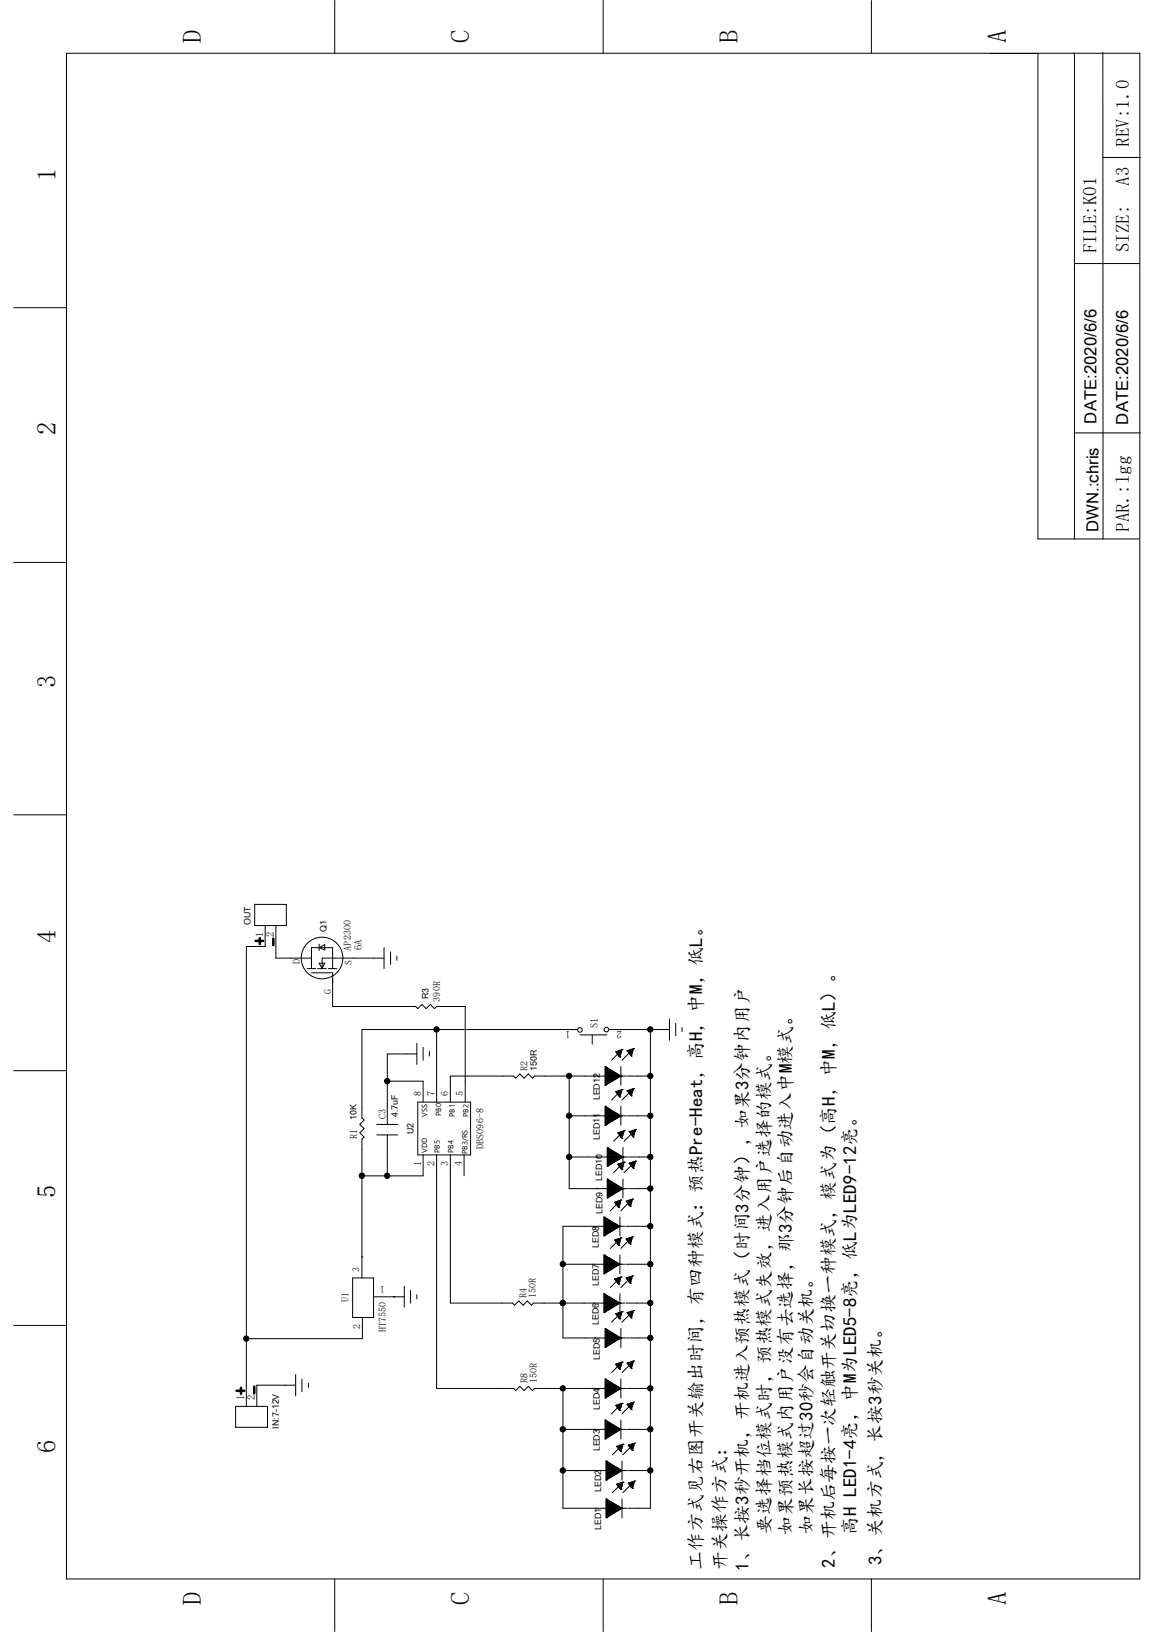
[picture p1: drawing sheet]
<svg xmlns="http://www.w3.org/2000/svg" width="210mm" height="297mm" viewBox="0 0 210 297" stroke-linecap="round" stroke-linejoin="round" font-family="sans-serif">
<g fill="none" stroke="#000" stroke-width=".18">
<path d="M12.1 9.7h195.3v277.7h-195.3zM60.9 .1v9.6M109.8 .1v9.6M158.6 .1v9.6M180.2 9.7h8.7v88.4h18.4M195.5 9.7v88.4M200.7 9.5v88.6M200.7 28.7h6.8M2.5 56h9.6M195.5 48h11.9M195.7 78.8h11.8M2.5 102.4h9.6"/>
<path d="M2.5 148.3h9.6M46.4 164.6h5.7v3.8h-5.7zM48.3 168.4v3.9h-3.5v83.6M50.2 168.4v6h6.5M55.9 176.3h1.5M56.7 177h3.8v6.2h15.1l.4 .4 .8-.8 .8 .8 .7-.8 .8 .8 .4-.4h5.2v17.4M56.7 176.3v-3.8h3.8v3.8M57.8 176.3h1.6M58.1 172.5l1-.6v1l-1-.4M58.1 171.8v1.2M59.8 176.3h1.5M60.5 176.3h.1"/>
<path d="M69.9 174.4h-11.3v1.9l-.5-1h1l-.5 .9M69.9 172.5v3.8M71.1 173.2v2.3M72.2 174v.8M2.5 194.9h9.6M70.5 196.8h6.5v3.8M75.9 191.8h-5.4v12.8M75.9 189.9v3.8M77 190.6v2.4M78.1 191.4v.8M79.5 187.4v13.2M103.6 195.8v20.5h10.7"/>
<path d="M105.2 187.4h-39.3v16.1l.4 .3-.8 .8 .8 .8-.8 .8 .8 .7-.4 .4v25.3M105.5 188.3h4.9M107.8 188.3v1.7M110.2 197.5h.1M110.2 194.1h.1M110.2 194.9h1.2M110.2 194.1v3.4M110.2 195.2h1.9v1.2h-1.9M110.2 194.7h.9v2.3h-.9M110.2 197.4h.2M110.2 197.1h.6M110.2 196.8h1.2"/>
<path d="M110.2 196.6h1.5M110.2 196.2h2.2M110.2 196h2.5M110.2 194.1l2.8 1.7M110.2 195.6h2.4M110.2 195.5h2.2M110.2 195.1h1.5M110.2 194.5h.5M110.2 194.3h.2M110.3 194.2v3.2M110.5 194.3v3M110.7 194.4v2.8"/>
<path d="M110.9 187.4h10.9M110.9 194.6v2.5M111.3 194.8v2M111.5 194.9v1.8M111.7 195v1.6M111.8 195.1v1.4M112.1 191.4h.1M112.1 198.7h.1M112.1 191.4l.5 .8M112.1 191.4h1M112.1 198.7l.5 .7M112.1 198.7h1"/>
<path d="M112.2 191.6h.8M112.2 198.9h.8M112.2 191.4v.2M112.2 195.4v.9M112.2 198.6v.3M112.4 191.3v.6M112.4 195.5v.6M112.4 198.5v.7M112.5 192h.4M112.5 199.3h.4M112.6 195.6v.4M112.6 192.2l.2 .2"/>
<path d="M112.6 192.2h.3M112.6 199.4l.2 .2M112.6 199.4h.3M112.8 192.4h.1M112.8 199.6h.1M112.8 191.2v1.2M112.8 195.7v.2M112.8 198.5v1.1M113 195.8h.1M113 191.1v.7h-.7M113 194.1v3.4M113 198.4v.7h-.7"/>
<path d="M113 195.8l-2.8 1.7M113.2 191.2h-.6v1M113.2 198.5h-.6v.9M113.2 191h.1M113.2 198.3h.1M113.2 191l-1.9 2M113.2 191l-1.1 .4M113.2 191l-.4 1.4M113.2 198.3l-1.9 1.9M113.2 198.3l-1.1 .4M113.2 198.3l-.4 1.3M114 195.8h-16.7l-.4 .4-.8-.7-.7 .7-.8-.7-.7 .7-.4-.4h-11.5v4.8"/>
<path d="M114.1 191.2h.1M114.1 198.5h.1M114.1 195.8h4.3M114.1 191.2h1.1M114.1 191.2l.6 .8M114.1 198.5h1.1M114.1 198.5l.6 .8M114.3 191.4h.8M114.3 198.7h.8M114.3 191.2v.2M114.3 198.5v.2M114.5 191.1v.6"/>
<path d="M114.5 198.4v.6M114.6 191.8h.4M114.6 199.1h.4M114.7 192h.3M114.7 192l.2 .2M114.7 199.3h.3M114.7 199.3l.2 .1M114.9 192.2h.1M114.9 199.4h.1M114.9 191v1.2M114.9 198.2v1.2M115.1 190.9v.7h-.7"/>
<path d="M115.1 191l-1.9 2M115.1 198.2v.7h-.7M115.1 198.3l-1.9 1.9M115.3 190.8h.1M115.3 198.1h.1M115.3 190.8l-1.2 .4M115.3 190.8l-.4 1.4M115.3 191h-.6v1M115.3 198.3h-.6v1M115.3 198.1l-1.2 .4M115.3 198.1l-.4 1.3M118.4 187.4v87.1h-4.1"/>
<path d="M121.8 185.5v3.8M123 186.2v2.3M124.1 187v.7M68.6 206.5h3.8M68.6 204.6h3.8M70.5 206.5v7.5M76 200.6h9.6v9.6h-9.6zM77 210.2v3.8h-11.1M79.5 210.2v42.5h14l.4 .4 .7-.8 .8 .8 .7-.8 .8 .8 .4-.4h16.7M82 210.2v27h11.3l.3 .3 .8-.7 .8 .7 .8-.7 .7 .7 .4-.3h16.6M84.5 210.2v3.8M103.6 203.1h10.4"/>
<path d="M103.6 210.6h10.7M110.2 204.8h.1M110.2 201.3h.1M110.2 204.6h.2M110.2 201.3v3.5M110.2 202.5h1.9v1.2h-1.9M110.2 202.3h1.5v1.6M110.2 201.9h.9v2.4h-.9M110.2 204.4h.6M110.2 204h1.2M110.2 203.8h1.5M110.2 203.5h2.2"/>
<path d="M110.2 203.3h2.5M110.2 201.3l2.8 1.8M110.2 202.9h2.4M110.2 202.7h2.2M110.2 202.1h1.2M110.2 201.8h.5M110.2 201.5h.2M110.3 201.5v3.2M110.5 212.3h.1M110.5 208.8h.1M110.5 218h.1M110.5 214.6h.1"/>
<path d="M110.5 210h1.9v1.1h-1.9M110.5 215.7h1.9v1.2h-1.9M110.5 209.4h1v2.3h-1M110.5 215.1h1v2.4h-1M110.5 201.6v3M110.5 208.8v3.5M110.5 214.6v3.4M110.5 210.2h2.2M110.5 212.1h.3M110.5 211.9h.7M110.5 211.5h1.3M110.5 211.3h1.6"/>
<path d="M110.5 210.9h2.3M110.5 210.7h2.6M110.5 208.8l2.9 1.8M110.5 210.4h2.5M110.5 209.8h1.6M110.5 209.6h1.3M110.5 209.2h.6M110.5 209h.3M110.5 217.8h.3M110.5 217.6h.7M110.5 217.3h1.3M110.5 217.1h1.6"/>
<path d="M110.5 216.7h2.3M110.5 216.5h2.6M110.5 214.6l2.9 1.7M110.5 216.1h2.5M110.5 215.9h2.2M110.5 215.5h1.6M110.5 215.3h1.3M110.5 215h.6M110.5 214.8h.3M110.7 201.7v2.8M110.7 209v3.2M110.7 214.7v3.2"/>
<path d="M110.9 201.8v2.5M110.9 209.1v2.9M110.9 214.8v3M111.1 209.2v2.8M111.1 214.9v2.8M111.3 202.1v2M111.3 209.3v2.5M111.3 215.1v2.5M111.5 202.2v1.8M111.7 209.5v2.1M111.7 215.3v2M111.8 218.8h.1"/>
<path d="M111.8 202.4v1.4M111.8 209.6v1.9M111.8 215.4v1.8M111.8 218.8l.6 .8M111.8 218.8h1.1M112 219h.9M112.1 209.8v1.6M112.1 215.5v1.6M112.1 218.7v.3M112.2 202.6v.9M112.2 209.8v1.4M112.2 215.6v1.4"/>
<path d="M112.2 218.7v.6M112.3 219.4h.4M112.4 206.2h.1M112.4 211.9h.1M112.4 202.7v.8M112.4 211.9h1.1M112.4 206.2l.6 .7M112.4 206.2h1.1M112.4 219.6l.2 .2M112.4 219.6h.3M112.4 211.9l.6 .7M112.6 212.1h.8"/>
<path d="M112.6 206.3h.8M112.6 219.8h.1M112.6 202.9v.4M112.6 206.1v.3M112.6 210.1v.9M112.6 211.9v.2M112.6 215.8v1M112.6 218.6v1.2M112.8 203v.2M112.8 206v.7M112.8 210.2v.7M112.8 211.8v.6"/>
<path d="M112.8 215.9v.8M112.8 218.5v.7h-.7M112.9 206.8h.4M112.9 212.5h.4M112.9 218.6h-.5v1M113 203.1h.1M113 218.4h.1M113 201.3v3.5M113 210.3v.5M113 216.1v.4M113 203.1l-2.8 1.7M113 206.9l.2 .2"/>
<path d="M113 206.9h.2M113 218.4l-1.9 1.9M113 218.4l-1.2 .4M113 218.4l-.4 1.4M113 212.6l.2 .3M113 212.6h.2M113.2 207.1h.1M113.2 212.9h.1M113.2 205.9v1.2M113.2 210.4v.3M113.2 211.7v1.2M113.2 216.2v.2"/>
<path d="M113.4 210.6h.1M113.4 216.3h.1M113.4 205.9v.6h-.7M113.4 208.8v3.5h-.7M113.4 214.6v3.4M113.4 210.6l-2.9 1.7M113.4 216.3l-2.9 1.7M113.5 206h-.5v.9M113.5 211.7h-.5v.9M113.6 205.8h.1M113.6 211.5h.1M113.6 205.8l-1.9 1.9"/>
<path d="M113.6 205.8l-1.2 .4M113.6 205.8l-.4 1.3M113.6 211.5l-1.9 1.9M113.6 211.5l-1.2 .4M113.6 211.5l-.4 1.4M114 218.6h.1M114 218.6h1M114 218.6l.5 .8M114.1 218.8h.9M114.1 218.6v.2M114.1 203.1h4.3M114.3 218.5v.6"/>
<path d="M114.4 219.2h.5M114.5 206h.1M114.5 211.7h.1M114.5 210.6h3.9M114.5 211.7h1.1M114.5 206h1.1M114.5 206l.6 .8M114.5 219.4h.3M114.5 219.4l.2 .2M114.5 216.3h3.9M114.5 211.7l.6 .8M114.6 211.9h.9"/>
<path d="M114.6 206.2h.9M114.7 219.6h.1M114.7 205.9v.3M114.7 211.7v.3M114.7 218.4v1.2M114.9 205.9v.6M114.9 211.6v.6M114.9 218.3v.7h-.7M114.9 218.4l-1.9 1.9M115 206.5h.4M115 212.3h.4M115.1 218.4h-.6v1"/>
<path d="M115.1 218.2h.1M115.1 206.8h.3M115.1 206.8l.2 .1M115.1 218.2l-1.1 .4M115.1 218.2l-.4 1.4M115.1 212.5h.3M115.1 212.5l.2 .1M115.3 206.9h.1M115.3 212.6h.1M115.3 205.7v1.2M115.3 211.5v1.1M115.5 211.4v.7h-.7"/>
<path d="M115.5 205.7v.6h-.7M115.5 205.8l-1.9 1.9M115.5 211.5l-1.9 1.9M115.7 205.6h.1M115.7 211.3h.1M115.7 205.8h-.6v1M115.7 211.5h-.6v1M115.7 205.6l-1.2 .4M115.7 205.6l-.4 1.3M115.7 211.3l-1.2 .4M115.7 211.3l-.4 1.3M64.2 232.6h3.8v7.2h-3.8z"/>
<path d="M65.9 228.8h.1M66 239.8v3.8h-21.2M68 236h5.6M73.6 234.1v3.8M74.7 234.9v2.3M75.9 235.6v.8M102.4 237.2h.1M102.4 230.1h11.3M109.9 238.9h.1M109.9 235.5h.1M109.9 231.8h.1M109.9 228.4h.1"/>
<path d="M109.9 224.9h.1M109.9 221.5h.1M109.9 222.6h1.9v1.2h-1.9M109.9 229.5h1.9v1.2h-1.9M109.9 236.6h1.9v1.1h-1.9M109.9 222h1v2.3h-1M109.9 228.9h1v2.4h-1M109.9 236h1v2.3h-1M109.9 221.5v3.4M109.9 228.4v3.4M109.9 235.5v3.4M109.9 238.7h.4"/>
<path d="M109.9 238.5h.7M109.9 238.1h1.3M109.9 237.9h1.6M109.9 237.5h2.3M109.9 237.4h2.6M109.9 235.5l2.9 1.7M109.9 237h2.6M109.9 236.8h2.3M109.9 236.4h1.6M109.9 236.2h1.3M109.9 235.8h.6M109.9 235.6h.3"/>
<path d="M109.9 231.6h.4M109.9 231.4h.7M109.9 231.1h1.3M109.9 230.9h1.6M109.9 230.5h2.3M109.9 230.3h2.6M109.9 228.4l2.9 1.7M109.9 229.9h2.6M109.9 229.7h2.3M109.9 229.3h1.6M109.9 229.2h1.3M109.9 228.8h.6"/>
<path d="M109.9 228.6h.3M109.9 224.7h.4M109.9 224.5h.7M109.9 224.2h1.3M109.9 223.9h1.6M109.9 223.6h2.3M109.9 223.4h2.6M109.9 221.5l2.9 1.7M109.9 223h2.6M109.9 222.8h2.3M109.9 222.4h1.6M109.9 222.2h1.3"/>
<path d="M109.9 221.9h.6M109.9 221.7h.3M110.2 221.6v3.2M110.2 228.5v3.2M110.2 235.6v3.2M110.3 221.7v3M110.3 228.6v3M110.3 235.7v3M110.5 221.8v2.8M110.5 228.7v2.8M110.5 235.8v2.7M110.7 221.9v2.6"/>
<path d="M110.7 228.9v2.5M110.7 235.9v2.5M111.1 222.2v2M111.1 229.1v2M111.1 236.1v2.1M111.3 222.3v1.8M111.3 229.2v1.8M111.3 236.3v1.8M111.5 222.4v1.6M111.5 229.3v1.6M111.5 236.4v1.6M111.7 222.5v1.4"/>
<path d="M111.7 229.4v1.4M111.7 236.5v1.4M111.8 232.8h.1M111.8 225.7h.1M111.8 232.8l.6 .8M111.8 232.8h1.1M111.8 225.7l.6 .7M111.8 225.7h1.1M112 233h.9M112 225.8h.9M112.1 239.1h.1M112.1 222.8v.8"/>
<path d="M112.1 225.6v.3M112.1 229.6v.9M112.1 232.7v.3M112.1 236.7v.9M112.1 239.1l.5 .8M112.1 239.1h1M112.2 239.3h.8M112.2 222.8v.8M112.2 225.6v.6M112.2 229.7v.7M112.2 232.7v.6M112.2 236.9v.6"/>
<path d="M112.2 239.1v.2M112.3 233.3h.4M112.3 226.3h.4M112.4 223v.4M112.4 229.9v.4M112.4 236.9v.5M112.4 239v.6M112.4 233.6l.2 .1M112.4 233.6h.3M112.4 226.4l.2 .3M112.4 226.4h.3M112.5 239.6h.4"/>
<path d="M112.6 233.7h.1M112.6 226.7h.1M112.6 223.1v.2M112.6 225.5v1.2M112.6 230v.2M112.6 232.5v1.2M112.6 237.1v.2M112.6 239.9l.2 .1M112.6 239.9h.3M112.8 237.2h.1M112.8 230.1h.1M112.8 223.2h.1"/>
<path d="M112.8 221.5v3.4M112.8 225.4v.7h-.7M112.8 228.4v3.4M112.8 232.5v.7h-.7M112.8 235.5v4.5M112.8 237.2l-2.9 1.7M112.8 230.1l-2.9 1.7M112.8 223.2l-2.9 1.7M112.9 225.5h-.5v.9M112.9 232.6h-.5v1M113 232.4h.1M113 225.3h.1"/>
<path d="M113 238.8v.7h-.7M113 232.4l-1.9 1.9M113 232.4l-1.2 .4M113 232.4l-.4 1.3M113 225.3l-1.9 1.9M113 225.3l-1.2 .4M113 225.3l-.4 1.4M113.2 238.9h-.6v1M113.2 238.7h.1M113.2 238.7l-1.9 1.9M113.2 238.7l-1.1 .4M113.2 238.7l-.4 1.3"/>
<path d="M113.7 223.2h-11.3v20.3h11.6M114 232.6h.1M114 225.5h.1M114 237.2h4.4M114 232.6h1M114 232.6l.5 .7M114 230.1h4.4M114 225.5h1M114 225.5l.5 .8M114 223.2h4.4M114.1 232.8h.9M114.1 225.7h.9"/>
<path d="M114.1 238.9h.1M114.1 225.5v.2M114.1 232.5v.3M114.1 238.9h1.1M114.1 238.9l.6 .7M114.3 239.1h.8M114.3 225.4v.6M114.3 232.5v.6M114.3 238.9v.2M114.4 233.2h.5M114.4 226.1h.5M114.5 238.8v.6"/>
<path d="M114.5 233.3h.3M114.5 233.3l.2 .3M114.5 226.3h.3M114.5 226.3l.2 .1M114.6 239.5h.4M114.7 233.6h.1M114.7 226.4h.1M114.7 225.3v1.1M114.7 232.3v1.3M114.7 239.6h.3M114.7 239.6l.2 .3M114.9 239.9h.1"/>
<path d="M114.9 225.2v.6h-.7M114.9 232.3v.7h-.7M114.9 238.7v1.2M114.9 232.4l-1.9 1.9M114.9 225.3l-1.9 1.9M115.1 225.3h-.6v1M115.1 232.4h-.6v.9M115.1 232.2h.1M115.1 225.1h.1M115.1 238.6v.7h-.7M115.1 232.2l-1.1 .4M115.1 232.2l-.4 1.4"/>
<path d="M115.1 238.7l-1.9 1.9M115.1 225.1l-1.1 .4M115.1 225.1l-.4 1.3M115.3 238.5h.1M115.3 238.7h-.6v.9M115.3 238.5l-1.2 .4M115.3 238.5l-.4 1.4M2.5 241.2h9.6M42.9 255.9h5.8v3.9h-5.8zM53.8 252.1h-7.1v3.8M53.8 250.2v3.8M54.9 251v2.3"/>
<path d="M56.1 251.7v.8M102.4 252.7v21.8h11.7M110.2 254.4h.1M110.2 251h.1M110.2 258.4h.1M110.2 245.2h.1M110.2 241.8h.1M110.2 259.8h2.2M110.2 241.8v3.4M110.2 251v3.4M110.2 258.4v3.5M110.2 242.9h1.9v1.2h-1.9"/>
<path d="M110.2 252.1h1.9v1.2h-1.9M110.2 259.6h1.9v1.1h-1.9M110.2 242.4h.9v2.2h-.9M110.2 251.5h.9v2.3h-.9M110.2 259h.9v2.3h-.9M110.2 254.2h.2M110.2 254h.6M110.2 253.7h1.2M110.2 253.4h1.5M110.2 253.1h2.2M110.2 252.9h2.5M110.2 251l2.8 1.7"/>
<path d="M110.2 252.5h2.4M110.2 252.3h2.2M110.2 251.9h1.5M110.2 251.7h1.2M110.2 251.3h.5M110.2 251.2h.2M110.2 258.4l2.8 1.7M110.2 260h2.4M110.2 259.4h1.5M110.2 259.2h1.2M110.2 258.8h.5M110.2 258.6h.2"/>
<path d="M110.2 245h.2M110.2 244.9h.6M110.2 244.5h1.2M110.2 244.3h1.5M110.2 243.9h2.2M110.2 243.7h2.5M110.2 241.8l2.8 1.7M110.2 243.3h2.4M110.2 243.1h2.2M110.2 242.7h1.5M110.2 242.5h1.2M110.2 242.1h.5"/>
<path d="M110.2 242h.2M110.3 241.9v3.2M110.3 251.1v3.2M110.3 258.6v3.1M110.5 242v3M110.5 251.2v3M110.5 258.7v3M110.7 242.1v2.8M110.7 251.3v2.7M110.7 258.8v2.7M110.9 242.2v2.6M110.9 251.4v2.6"/>
<path d="M110.9 258.9v2.5M111.3 242.4v2.1M111.3 251.6v2.1M111.3 259.1v2.1M111.5 242.6v1.8M111.5 251.8v1.8M111.5 259.2v1.9M111.7 242.7v1.6M111.7 251.9v1.6M111.7 259.3v1.7M111.8 242.8v1.4M111.8 252v1.4"/>
<path d="M111.8 259.5v1.4M112.1 248.3h.1M112.1 255.8h.1M112.1 248.3l.5 .7M112.1 248.3h1M112.1 255.8l.5 .7M112.1 255.8h1M112.2 255.9h.8M112.2 248.5h.8M112.2 243v1M112.2 248.2v.3M112.2 252.2v1"/>
<path d="M112.2 255.7v.3M112.2 259.7v.9M112.4 243.2v.6M112.4 248.2v.6M112.4 252.3v.7M112.4 255.7v.5M112.4 259.8v.7M112.5 248.8h.4M112.5 256.3h.4M112.6 243.2v.5M112.6 252.5v.4M112.6 259.9v.5"/>
<path d="M112.6 249l.2 .2M112.6 249h.3M112.6 256.5l.2 .2M112.6 256.5h.3M112.8 249.2h.1M112.8 256.7h.1M112.8 240h.1M112.8 243.4v.2M112.8 248.1v1.1M112.8 252.6v.2M112.8 255.5v1.2M113 252.7h.1"/>
<path d="M113 243.5h.1M113 241.8v3.4M113 248v.7h-.7M113 251v3.4M113 255.4v.8h-.7M113 258.4v3.5M113 252.7l-2.8 1.7M113 243.5l-2.8 1.7M113.2 248.1h-.6v.9M113.2 255.6h-.6v.9M113.2 247.9h.1M113.2 255.4h.1"/>
<path d="M113.2 247.9l-1.9 1.9M113.2 247.9l-1.1 .4M113.2 247.9l-.4 1.3M113.2 255.4l-1.9 1.9M113.2 255.4l-1.1 .4M113.2 255.4l-.4 1.3M114.1 248.1h.1M114.1 255.6h.1M114.1 252.7h4.3M114.1 248.1h1.1M114.1 248.1l.6 .7M114.1 255.6h1.1"/>
<path d="M114.1 255.6l.6 .7M114.1 243.5h4.3M114.3 248.3h.8M114.3 255.8h.8M114.3 248.1v.2M114.3 255.5v.3M114.5 248v.6M114.5 255.4v.7M114.6 248.7h.4M114.6 256.2h.4M114.7 248.8h.3M114.7 248.8l.2 .2"/>
<path d="M114.7 256.3h.3M114.7 256.3l.2 .2M114.9 249h.1M114.9 256.5h.1M114.9 247.9v1.1M114.9 255.3v1.2M115.1 255.3v.6h-.7M115.1 247.8v.7h-.7M115.1 247.9l-1.9 1.9M115.1 255.4l-1.9 1.9M115.3 247.7h.1M115.3 255.2h.1"/>
<path d="M115.3 247.9h-.6v.9M115.3 255.4h-.6v.9M115.3 247.7l-1.2 .4M115.3 247.7l-.4 1.3M115.3 255.2l-1.2 .4M115.3 255.2l-.4 1.3M102.4 260.1h11.6M102.4 267.6h11.7M110.2 261.9h.1M110.2 261.7h.2M110.2 261.5h.6M110.2 261.1h1.2"/>
<path d="M110.2 260.9h1.5M110.2 260.5h2.2M110.2 260.3h2.5M110.3 269.4h.1M110.3 265.9h.1M110.3 276.2h.1M110.3 272.8h.1M110.3 267h1.9v1.2h-1.9M110.3 273.9h1.9v1.2h-1.9M110.3 266.5h1v2.3h-1M110.3 273.3h1v2.4h-1M110.3 265.9v3.5"/>
<path d="M110.3 272.8v3.4M110.3 269.2h.4M110.3 269h.7M110.3 268.6h1.3M110.3 268.4h1.6M110.3 268h2.3M110.3 267.8h2.6M110.3 265.9l2.9 1.7M110.3 267.5h2.6M110.3 267.3h2.3M110.3 266.9h1.6M110.3 266.7h1.3"/>
<path d="M110.3 266.3h.6M110.3 266.1h.3M110.3 276.1h.4M110.3 275.8h.7M110.3 275.5h1.3M110.3 275.3h1.6M110.3 274.9h2.3M110.3 274.7h2.6M110.3 272.8l2.9 1.7M110.3 274.3h2.6M110.3 274.1h2.3M110.3 273.7h1.6"/>
<path d="M110.3 273.6h1.3M110.3 273.2h.6M110.3 273h.3M110.5 266v3.2M110.5 272.9v3.2M110.7 266.1v3M110.7 273v3M110.9 266.2v2.8M110.9 273.1v2.8M111.1 266.4v2.5M111.1 273.3v2.5M111.5 266.6v2"/>
<path d="M111.5 273.5v2M111.7 266.7v1.8M111.7 273.6v1.9M111.8 266.8v1.6M111.8 273.7v1.6M112.1 267v1.3M112.1 273.8v1.4M112.2 263.2h.1M112.2 270.1h.1M112.2 263.2l.6 .8M112.2 263.2h1.1M112.2 270.1l.6 .8"/>
<path d="M112.2 270.1h1.1M112.4 263.4h.8M112.4 270.3h.8M112.4 263.2v.2M112.4 267.2v.9M112.4 270.1v.2M112.4 274.1v.9M112.6 263.1v.6M112.6 267.3v.7M112.6 270v.6M112.6 274.2v.7M112.6 263.8h.5"/>
<path d="M112.6 270.7h.5M112.8 260v.3M112.8 267.4v.4M112.8 274.3v.4M112.8 264l.2 .2M112.8 264h.3M112.8 270.9l.2 .2M112.8 270.9h.3M113 260.1h.1M113 264.2h.1M113 271.1h.1M113 263v1.2"/>
<path d="M113 267.5v.3M113 269.9v1.2M113 274.4v.2M113 260.1l-2.8 1.8M113.2 267.6h.1M113.2 274.5h.1M113.2 262.9v.7h-.7M113.2 265.9v3.5M113.2 269.8v.7h-.7M113.2 272.8v3.4M113.2 267.6l-2.9 1.8M113.2 274.5l-2.9 1.7"/>
<path d="M113.3 263h-.5v1M113.3 269.9h-.5v1M113.4 262.8h.1M113.4 269.7h.1M113.4 262.8l-1.9 2M113.4 262.8l-1.2 .4M113.4 262.8l-.4 1.4M113.4 269.7l-1.9 2M113.4 269.7l-1.2 .4M113.4 269.7l-.4 1.4M114.1 260.1h4.3M114.3 263h.1"/>
<path d="M114.3 269.9h.1M114.3 267.6h4.1M114.3 263h1.1M114.3 263l.6 .8M114.3 269.9h1.1M114.3 269.9l.6 .8M114.5 263.2h.9M114.5 270.1h.9M114.5 263v.3M114.5 269.9v.3M114.7 262.9v.6M114.7 269.8v.6"/>
<path d="M114.8 263.6h.4M114.8 270.5h.4M114.9 263.8h.3M114.9 263.8l.2 .2M114.9 270.7h.3M114.9 270.7l.2 .2M115.1 264h.1M115.1 270.9h.1M115.1 262.8v1.2M115.1 269.7v1.2M115.3 262.7v.7h-.7M115.3 262.8l-1.9 2"/>
<path d="M115.3 269.6v.7h-.7M115.3 269.7l-1.9 2M115.4 262.8h-.5v1M115.4 269.7h-.5v1M115.5 262.6h.1M115.5 269.5h.1M115.5 262.6l-1.2 .4M115.5 262.6l-.4 1.4M115.5 269.5l-1.2 .4M115.5 269.5l-.4 1.4M60.9 287.4v9.5M109.8 287.4v9.5"/>
<path d="M158.6 287.4v9.5"/>
<circle cx="58.6" cy="174.3" r="3.8"/>
<circle cx="105.5" cy="187.4" r=".42"/>
<circle cx="110.4" cy="187.4" r=".42"/>
</g>
<path d="M46.5 171.2h1.4M47.3 170.7v1.1M49.7 170.8v1.2M43.1 253.1h1.3M43.9 252.6v1.1M46.3 252.3v1.3" fill="none" stroke="#000" stroke-width=".47"/>
<g fill="#000" stroke="#000" stroke-width=".18">
<circle cx="70.5" cy="196.7" r=".49"/>
<circle cx="79.4" cy="187.3" r=".49"/>
<circle cx="103.6" cy="195.8" r=".49"/>
<circle cx="118.3" cy="187.3" r=".49"/>
<circle cx="118.3" cy="195.8" r=".49"/>
<circle cx="65.8" cy="214" r=".49"/>
<circle cx="70.5" cy="214" r=".49"/>
<circle cx="103.6" cy="203.1" r=".49"/>
<circle cx="103.6" cy="210.5" r=".49"/>
<circle cx="118.3" cy="210.5" r=".49"/>
<circle cx="118.3" cy="203.1" r=".49"/>
<circle cx="118.3" cy="216.3" r=".49"/>
<circle cx="102.4" cy="237.1" r=".49"/>
<circle cx="102.4" cy="230.1" r=".49"/>
<circle cx="118.3" cy="237.1" r=".49"/>
<circle cx="118.3" cy="230.1" r=".49"/>
<circle cx="118.3" cy="223.2" r=".49"/>
<circle cx="44.8" cy="243.6" r=".49"/>
<circle cx="102.4" cy="252.7" r=".49"/>
<circle cx="118.3" cy="243.5" r=".49"/>
<circle cx="118.3" cy="252.7" r=".49"/>
<circle cx="102.4" cy="260.1" r=".49"/>
<circle cx="102.4" cy="267.6" r=".49"/>
<circle cx="118.3" cy="260.1" r=".49"/>
<circle cx="118.3" cy="267.6" r=".49"/>
</g>
<g font-size="4.8">
<text x="36.6" y="7.8" transform="rotate(-90 36.6 7.8)">D</text>
<text x="85.4" y="7.8" transform="rotate(-90 85.4 7.8)">C</text>
<text x="134.3" y="7.8" transform="rotate(-90 134.3 7.8)">B</text>
<text x="183.1" y="7.8" transform="rotate(-90 183.1 7.8)">A</text>
<text x="10.2" y="32.9" transform="rotate(-90 10.2 32.9)">1</text>
<text x="10.2" y="79.2" transform="rotate(-90 10.2 79.2)">2</text>
<text x="10.2" y="125.3" transform="rotate(-90 10.2 125.3)">3</text>
<text x="10.2" y="171.7" transform="rotate(-90 10.2 171.7)">4</text>
<text x="10.2" y="218" transform="rotate(-90 10.2 218)">5</text>
<text x="10.2" y="264.4" transform="rotate(-90 10.2 264.4)">6</text>
<text x="36.6" y="292.2" transform="rotate(-90 36.6 292.2)">D</text>
<text x="85.4" y="292.2" transform="rotate(-90 85.4 292.2)">C</text>
<text x="134.3" y="292.2" transform="rotate(-90 134.3 292.2)">B</text>
<text x="183.1" y="292.2" transform="rotate(-90 183.1 292.2)">A</text>
</g>
<g font-size="3.4">
<text x="205.5" y="26.7" transform="rotate(-90 205.5 26.7)">REV:1.0</text>
<text x="199.6" y="46.1" transform="rotate(-90 199.6 46.1)">FILE:K01</text>
<text x="205.5" y="45.9" transform="rotate(-90 205.5 45.9)">SIZE:　A3</text>
<text x="205.5" y="96.8" transform="rotate(-90 205.5 96.8)">PAR.:lgg</text>
<text x="140.3" y="279.1" transform="rotate(-90 140.3 279.1)">要选择档位模式时，预热模式失效，进入用户选择的模式。</text>
<text x="144.1" y="279.3" transform="rotate(-90 144.1 279.3)">如果预热模式内用户没有去选择，那3分钟后自动进入中M模式。</text>
<text x="148" y="279.1" transform="rotate(-90 148 279.1)">如果长按超过30秒会自动关机。</text>
<text x="155.9" y="279.3" transform="rotate(-90 155.9 279.3)">高H LED1-4亮，中M为LED5-8亮，低L为LED9-12亮。</text>
<text x="127.9" y="285.7" transform="rotate(-90 127.9 285.7)">工作方式见右图开关输出时间，有四种模式：预热Pre-Heat，高H，中M，低L。</text>
<text x="132.2" y="285.7" transform="rotate(-90 132.2 285.7)">开关操作方式：</text>
<text x="136.3" y="285.9" transform="rotate(-90 136.3 285.9)">1、长按3秒开机，开机进入预热模式（时间3分钟），如果3分钟内用户</text>
<text x="152" y="285.3" transform="rotate(-90 152 285.3)">2、开机后每按一次轻触开关切换一种模式，模式为（高H，中M，低L）。</text>
<text x="160.5" y="284.9" transform="rotate(-90 160.5 284.9)">3、关机方式，长按3秒关机。</text>
</g>
<g font-size="3">
<text x="199.6" y="77.1" transform="rotate(-90 199.6 77.1)">DATE:2020/6/6</text>
<text x="205.3" y="77.3" transform="rotate(-90 205.3 77.3)">DATE:2020/6/6</text>
<text x="199.9" y="96.8" transform="rotate(-90 199.9 96.8)">DWN.:chris</text>
</g>
<g font-size="1.9">
<text x="47.9" y="170.6" transform="rotate(-90 47.9 170.6)">1</text>
<text x="49.8" y="170.6" transform="rotate(-90 49.8 170.6)">2</text>
<text x="65.8" y="172.9" transform="rotate(-90 65.8 172.9)">6A</text>
<text x="103.8" y="187.7" transform="rotate(-180 103.8 187.7)">1</text>
<text x="108.8" y="187.1" transform="rotate(-90 108.8 187.1)">S1</text>
<text x="113.2" y="187.7" transform="rotate(-180 113.2 187.7)">2</text>
<text x="44.4" y="254.8" transform="rotate(-90 44.4 254.8)">1</text>
<text x="46.4" y="254.8" transform="rotate(-90 46.4 254.8)">2</text>
</g>
<g font-size="1.8">
<text x="63.8" y="173" transform="rotate(-90 63.8 173)">AP2300</text>
<text x="54.6" y="175.5" transform="rotate(-90 54.6 175.5)">D</text>
<text x="64.1" y="175.7" transform="rotate(-90 64.1 175.7)">S</text>
<text x="60.2" y="181" transform="rotate(-90 60.2 181)">G</text>
<text x="80.1" y="182.3" transform="rotate(-90 80.1 182.3)">390R</text>
<text x="96" y="194.9" transform="rotate(-90 96 194.9)">R2</text>
<text x="70.2" y="203.6" transform="rotate(-90 70.2 203.6)">C3</text>
<text x="76.6" y="199.4" transform="rotate(-90 76.6 199.4)">8</text>
<text x="79.1" y="199.4" transform="rotate(-90 79.1 199.4)">7</text>
<text x="81.6" y="199.4" transform="rotate(-90 81.6 199.4)">6</text>
<text x="84.3" y="199.4" transform="rotate(-90 84.3 199.4)">5</text>
<text x="65" y="207.2" transform="rotate(-90 65 207.2)">R1</text>
<text x="88" y="209.1" transform="rotate(-90 88 209.1)">DBS096-8</text>
<text x="76.6" y="212.3" transform="rotate(-90 76.6 212.3)">1</text>
<text x="79.1" y="212.3" transform="rotate(-90 79.1 212.3)">2</text>
<text x="81.6" y="212.3" transform="rotate(-90 81.6 212.3)">3</text>
<text x="84.1" y="212.3" transform="rotate(-90 84.1 212.3)">4</text>
<text x="65.4" y="231.4" transform="rotate(-90 65.4 231.4)">3</text>
<text x="63.4" y="236.9" transform="rotate(-90 63.4 236.9)">U1</text>
<text x="70.1" y="234.1" transform="rotate(-180 70.1 234.1)">1</text>
<text x="95.8" y="236.2" transform="rotate(-90 95.8 236.2)">R4</text>
<text x="97.5" y="236.2" transform="rotate(-90 97.5 236.2)">150R</text>
<text x="65.5" y="241.9" transform="rotate(-90 65.5 241.9)">2</text>
<text x="70.2" y="242.4" transform="rotate(-90 70.2 242.4)">HT7550</text>
<text x="96" y="251.8" transform="rotate(-90 96 251.8)">R8</text>
<text x="97.7" y="251.8" transform="rotate(-90 97.7 251.8)">150R</text>
</g>
<g font-size="1.6">
<text x="45.6" y="168.4" transform="rotate(-90 45.6 168.4)">OUT</text>
<text x="59.4" y="169.5" transform="rotate(-90 59.4 169.5)">Q1</text>
<text x="78" y="181.9" transform="rotate(-90 78 181.9)">R3</text>
<text x="97.7" y="194.9" transform="rotate(-90 97.7 194.9)">150R</text>
<text x="64.9" y="203.9" transform="rotate(-90 64.9 203.9)">10K</text>
<text x="72.4" y="203.3" transform="rotate(-90 72.4 203.3)">4.7uF</text>
<text x="109.2" y="200.2" transform="rotate(-90 109.2 200.2)">LED12</text>
<text x="75.3" y="206.4" transform="rotate(-90 75.3 206.4)">U2</text>
<text x="109.2" y="207.5" transform="rotate(-90 109.2 207.5)">LED11</text>
<text x="109.6" y="215" transform="rotate(-90 109.6 215)">LED10</text>
<text x="109.6" y="220.9" transform="rotate(-90 109.6 220.9)">LED9</text>
<text x="109" y="227.2" transform="rotate(-90 109 227.2)">LED8</text>
<text x="109" y="234" transform="rotate(-90 109 234)">LED7</text>
<text x="109" y="241.1" transform="rotate(-90 109 241.1)">LED6</text>
<text x="109.2" y="247.4" transform="rotate(-90 109.2 247.4)">LED5</text>
<text x="109.2" y="256.6" transform="rotate(-90 109.2 256.6)">LED4</text>
<text x="50.7" y="260" transform="rotate(-90 50.7 260)">IN:7-12V</text>
<text x="109.2" y="264.1" transform="rotate(-90 109.2 264.1)">LED3</text>
<text x="109.4" y="271.6" transform="rotate(-90 109.4 271.6)">LED2</text>
<text x="109.4" y="278.5" transform="rotate(-90 109.4 278.5)">LED1</text>
</g>
<g font-size="1.4">
<text x="77.8" y="203.3" transform="rotate(-90 77.8 203.3)">VSS</text>
<text x="80.3" y="203.1" transform="rotate(-90 80.3 203.1)">PB0</text>
<text x="82.8" y="203.3" transform="rotate(-90 82.8 203.3)">PB1</text>
<text x="85.3" y="203.3" transform="rotate(-90 85.3 203.3)">PB2</text>
<text x="77.8" y="209.8" transform="rotate(-90 77.8 209.8)">VDD</text>
<text x="80.1" y="209.8" transform="rotate(-90 80.1 209.8)">PB5</text>
<text x="82.6" y="209.8" transform="rotate(-90 82.6 209.8)">PB4</text>
<text x="85" y="210" transform="rotate(-90 85 210)">PB3/RS</text>
</g>
</svg>
